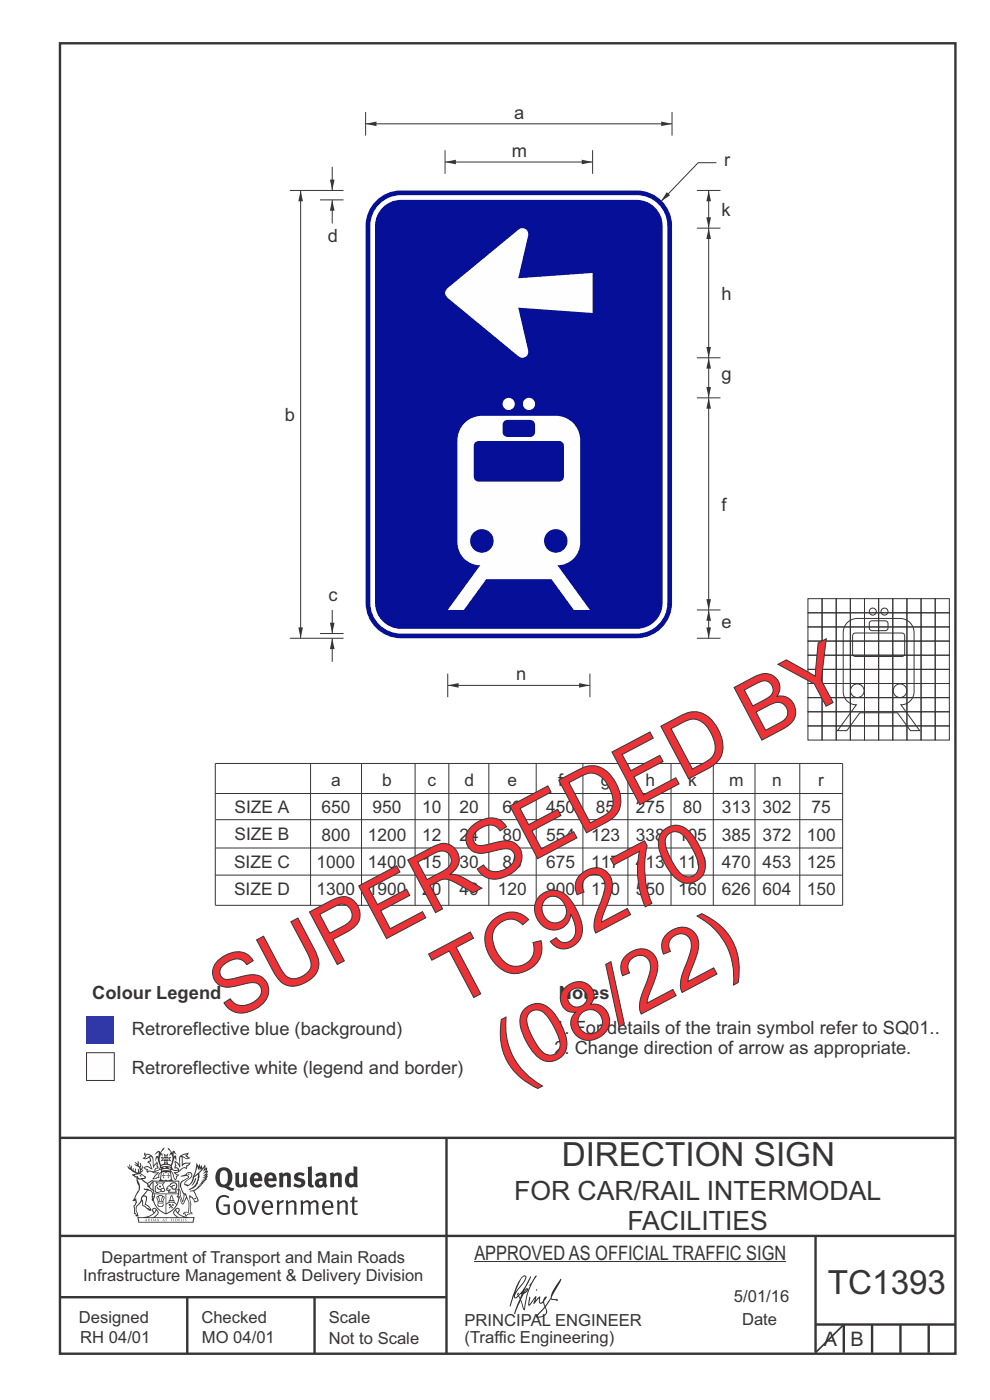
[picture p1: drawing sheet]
<svg xmlns="http://www.w3.org/2000/svg" width="210mm" height="297mm" viewBox="0 0 210 297" stroke-linecap="round" stroke-linejoin="round" font-family="sans-serif">
<g fill="none" stroke="#373435" stroke-width=".51">
<path d="M12.7 9.2h190v278h-190zM12.7 241.4h190M94.7 241.4v45.8M12.7 275.2h82M12.7 262.2h190.1M39.7 275.2v12M66.7 275.2v12M173 262.1v24.9M173 281h29.6M179 281v6M185 281v6M191 281v6"/>
<path d="M197 281v6"/>
</g>
<g fill="#373435">
<path d="M47 248.4a2.55 2.55 0 0 0 0 2.7l.3 .2a.81 .81 0 0 0 1-1v-.5a1.04 1.04 0 0 0-1.1-1.5zM46.3 248.1a1.82 1.82 0 0 1 2.1-.2 1.82 1.82 0 0 1 .9 1.8 2.29 2.29 0 0 1-.8 2l.7 .3h.5l-.2 .6a2.87 2.87 0 0 1-2-.7 2.12 2.12 0 0 1-1.7-3.1z" fill-rule="evenodd"/>
<path d="M49.9 248.9l.8-.2v2a.46 .46 0 0 0 .3 .6 .46 .46 0 0 0 .6-.3v-2.1l.7-.2v2.4l.2 .5-.5 .3-.3-.3a1.02 1.02 0 0 1-1.2 .3 1.02 1.02 0 0 1-.6-1.1z" fill-rule="evenodd"/>
<path d="M54 249.5l-.1 .5h.9a.49 .49 0 0 0-.2-.6 .49 .49 0 0 0-.6 .1zM53.4 249.1a1.34 1.34 0 0 1 1.6-.2 1.34 1.34 0 0 1 .6 1.5v.2h-1.7a.77 .77 0 0 0 .5 .8 .77 .77 0 0 0 .9-.4l.3 .5a1.59 1.59 0 0 1-2 .2 1.59 1.59 0 0 1-.5-2.1z" fill-rule="evenodd"/>
<path d="M57 249.5l-.1 .5h1a.49 .49 0 0 0-.2-.6 .49 .49 0 0 0-.7 .1zM56.4 249.1a1.34 1.34 0 0 1 1.6-.2 1.34 1.34 0 0 1 .7 1.5v.2h-1.8a.77 .77 0 0 0 .5 .8 .77 .77 0 0 0 .9-.4l.4 .5a1.59 1.59 0 0 1-2.1 .2 1.59 1.59 0 0 1-.5-2.1z" fill-rule="evenodd"/>
<path d="M59.2 248.9l.7-.2 .1 .4a.95 .95 0 0 1 1-.3 .95 .95 0 0 1 .7 .8v2.3h-.8v-2.3a.46 .46 0 0 0-.8 .1v2.2h-.8z" fill-rule="evenodd"/>
<path d="M62.6 249.1a1.75 1.75 0 0 1 2-.1l-.2 .5-.6-.2a.43 .43 0 0 0-.6 .3l.4 .3a1.04 1.04 0 0 1 1.2 1.1 1.04 1.04 0 0 1-1.4 1l-1.2-.4 .3-.6 1 .4 .4-.4a.88 .88 0 0 0-1-.5l-.4-.2-.1-.4z" fill-rule="evenodd"/>
<path d="M65.3 247.6l.8-.2 .1 3.8 .3 .2 .1 .4a.88 .88 0 0 1-1 0 .88 .88 0 0 1-.3-1z" fill-rule="evenodd"/>
<path d="M67.8 250.6a.43 .43 0 0 0-.1 .7 .43 .43 0 0 0 .7-.1v-.7zM66.8 249.1a1.7 1.7 0 0 1 2.4 .1v1.9l.3 .4-.4 .5-.5-.4a1.03 1.03 0 0 1-1.7-.1 1.03 1.03 0 0 1 .8-1.5h.7v-.4a.8 .8 0 0 0-1.2 .1z" fill-rule="evenodd"/>
<path d="M70 248.9l.7-.2 .1 .4a.95 .95 0 0 1 1-.3 .95 .95 0 0 1 .7 .8v2.3h-.8v-2.3a.46 .46 0 0 0-.8 .1v2.2h-.8z" fill-rule="evenodd"/>
<path d="M74.3 249.5a1.48 1.48 0 0 0 0 1.7h.5l.2-.1v-1.5l-.3-.2zM75 247.4l.8 .1 .1 4.4h-.7l-.1-.2a1.26 1.26 0 0 1-1.4 0 1.26 1.26 0 0 1-.5-1.3 1.29 1.29 0 0 1 .4-1.4 1.29 1.29 0 0 1 1.4-.1z" fill-rule="evenodd"/>
<path d="M46.4 253.9a1.72 1.72 0 0 1 2.3 0l-.3 .3a1.24 1.24 0 0 0-1.4-.2 1.24 1.24 0 0 0-.6 1.4 1.49 1.49 0 0 0 1.2 1.9l.7-.1v-1.3h-.8l-.1-.4h1.3v1.9a1.93 1.93 0 0 1-2.2 0 1.93 1.93 0 0 1-.7-2.2l.2-.8z" fill-rule="evenodd"/>
<path d="M50.4 255.1a1.65 1.65 0 0 0 .2 2.2 .99 .99 0 0 0 1-1.4 .78 .78 0 0 0-.4-.8 .78 .78 0 0 0-.8 0zM50 254.9a1.33 1.33 0 0 1 1.6-.1 1.33 1.33 0 0 1 .5 1.4 1.31 1.31 0 0 1-1.3 1.6 1.31 1.31 0 0 1-1.2-1.6v-.6z" fill-rule="evenodd"/>
<path d="M52.5 254.7l.4-.1 .9 2.6 .8-2.5h.5l-1.1 3h-.5z" fill-rule="evenodd"/>
<path d="M56.3 255.2l-.2 .7h1.3a.7 .7 0 0 0-.3-.8 .7 .7 0 0 0-.8 .1zM55.9 255a1.22 1.22 0 0 1 1.5-.2 1.22 1.22 0 0 1 .5 1.5h-1.8a.93 .93 0 0 0 .5 1 .93 .93 0 0 0 1.1-.2l.2 .3a1.43 1.43 0 0 1-1.8 .1 1.43 1.43 0 0 1-.6-1.7z" fill-rule="evenodd"/>
<path d="M58.7 254.7l.4-.1 .1 .5 .4-.4 .6-.1-.2 .5a.66 .66 0 0 0-.8 .7v1.9h-.4z" fill-rule="evenodd"/>
<path d="M60.6 254.7l.4-.1 .1 .5a.94 .94 0 0 1 1-.5 .94 .94 0 0 1 .8 .8v2.3h-.5l-.1-2.5a.81 .81 0 0 0-1.2 .3v2.2h-.4z" fill-rule="evenodd"/>
<path d="M63.7 254.7l.5-.1 .1 .5 .4-.3a.78 .78 0 0 1 1.1 .3 .9 .9 0 0 1 1-.5 .9 .9 0 0 1 .8 .8v2.3h-.5l-.1-2.5a.67 .67 0 0 0-1.1 .3v2.2h-.5v-2.4l-.4-.3-.7 .4v2.3h-.5z" fill-rule="evenodd"/>
<path d="M69 255.2l-.1 .7h1.3a.7 .7 0 0 0-.3-.8 .7 .7 0 0 0-.9 .1zM68.7 255a1.22 1.22 0 0 1 1.5-.2 1.22 1.22 0 0 1 .5 1.5h-1.8a.93 .93 0 0 0 .4 1 .93 .93 0 0 0 1.2-.2l.1 .3a1.44 1.44 0 0 1-1.7 .1 1.44 1.44 0 0 1-.6-1.7z" fill-rule="evenodd"/>
<path d="M71.4 254.7l.5-.1 .1 .5a.94 .94 0 0 1 1-.5 .94 .94 0 0 1 .8 .8v2.3h-.5l-.1-2.5a.81 .81 0 0 0-1.2 .3v2.2h-.4z" fill-rule="evenodd"/>
<path d="M74.7 253.9l.5-.1v.9h.7l-.1 .3h-.6v2.2l.1 .2h.5l.1 .3a.75 .75 0 0 1-1.2-.6v-2.1h-.4v-.3h.4z" fill-rule="evenodd"/>
<path d="M30.8 244.9l1.1 .3-.9 .5h-.4l.6-.5zM31.8 245.4h.2a2.44 2.44 0 0 1 .4 1.9l.1 .5 .7-1-.1 .6 .3 .3a.57 .57 0 0 0-.6 .7l-1-.1-.5 .2 .2-.5-.8-.3 .7-.1 .9 .5 .1-.1-.6-1.3-.2-.2h.5zM30.7 244.4l-.1 .5 .2 .4-.6 .4a1.04 1.04 0 0 0 1.4-.1l.2 .6-.3 .1-.2 .4a.94 .94 0 0 1 .8 1.1l-.2-.1a1.16 1.16 0 0 0-1.5-.1l.3 .4 .4 .2 .1 .5 .2 .1 .1-.2a.94 .94 0 0 1 1.1 .2l.8 .1-1.2 1.2a1.13 1.13 0 0 0 1.2-.2l.4-.1-.1-.4 .5-.8a.83 .83 0 0 0-.6 1.1l-.3-.1-.7 .4 1.1-1.4-.5 .1-.5-.1 1.3-.5-.1-.1-.9 .4v-.3l.2-.2 .3 .1 .1-.3-.2-.4v-.6l-.1-.4-.7 1v-.7a1.42 1.42 0 0 0-1.6-1.8z" fill-rule="evenodd"/>
<path d="M38.5 245.2l.5-.2 .7-.1-.6 .3 .8 .5h-.3zM38.3 245.5l.2-.1 .1 2a1.69 1.69 0 0 1 1.6-.6l-.8 .5 .1 .5a1.1 1.1 0 0 0-1.5 .6l-.1-.5-.2-.2h-.5l.3-.4-.3-.7a1.42 1.42 0 0 1 .8 1.1l.2-.1zM37.1 246.2l.1 1-.2 .3 .1 .4h.5l.1 .2a.96 .96 0 0 1-1.1-.1l-.1 .1a1.06 1.06 0 0 0 1.3 .2v.1a.72 .72 0 0 1-1 .2l.3 .5 .6 .2-.4 .2-.1 .6-.2-.3-.4-1.1-.4-.4 .4 .9a1.54 1.54 0 0 0 .7 1.2l.2-.3a.58 .58 0 0 1 .4-.8l.2-.1h-.3l-.5-.3 .9-.5a.93 .93 0 0 1 1.2-.5v.2l.2-.2 .1-.5a.99 .99 0 0 0 .7-.8l-1.3 .1-.3 .2-.1-1.4 .9 .4 .9-.3h-.4l-.5-.4 .4-.7-.6 .2a1.46 1.46 0 0 0-1.4 2.1v.4l-.2-.4z" fill-rule="evenodd"/>
<path d="M35.6 248.9l.2 .1-.1 .3 .4 .1h-.4v.6l-.1-.6h-.3l.3-.1z" fill-rule="evenodd"/>
<path d="M34.6 248.9l.2 .1v.3l.3 .1h-.3l-.1 .6v-.6h-.4l.4-.1z" fill-rule="evenodd"/>
<path d="M34.3 248.8a.57 .57 0 0 1 .9 .2 .57 .57 0 0 1 .9-.2l.2 1.4h-.2a.57 .57 0 0 1-.9 0 .69 .69 0 0 1-1.1 0zM34.2 248.1l-.3 2.1-.2 .4h3l-.2-.4-.3-2.1h-.2v.2l-.8-.1-.8 .1v-.2z" fill-rule="evenodd"/>
<path d="M34.2 252.4a.3 .3 0 0 0 .6 0 .3 .3 0 0 0-.6 0zM33.3 250.9l.3 .3-.3 .4a.79 .79 0 0 0 0 1.3l.8-.2-.1-.3a.55 .55 0 0 1-.7-.6l.1-.1 .2 .3 .3 .2 .8-.2-.4-.7 .4-.4-.7 .2zM33 250.7l1.1 .2 .9-.2-.4 .6 .4 1.2a.56 .56 0 0 1-.8 .3l-.2 .1a.73 .73 0 0 1-.9 .1 .73 .73 0 0 1-.3-1v-.4l.6-.4z" fill-rule="evenodd"/>
<path d="M35.6 251.8l.7-.4a.58 .58 0 0 1 1-.1 .58 .58 0 0 1-.4 .9l-.3-.3a.43 .43 0 0 1 .6-.4 .57 .57 0 0 0-.8 .2l-.2-.1-.3 .1 .4 .2a.55 .55 0 0 0 .9 .4v.5h-1.3l.3-.4-.1-.1-.6 .1 .2-.3-.2-.1zM35.4 251.8l-.1 .2a.39 .39 0 0 0 .2 .6h.3l-.2 .4h1.9l-.1-.8a.86 .86 0 0 0-.1-1.3 .86 .86 0 0 0-1.3 .4z" fill-rule="evenodd"/>
<path d="M36 254.8h.8v.2h-.8zM36.4 253.8l.2 .8h-.4zM36.4 253.5l-.3 .5-.1 .6h-.2v.4l-.7 .4 .2 .1a1.48 1.48 0 0 1 2.1 .2l.2-.1-.6-.5v-.5h-.2l-.1-.6z" fill-rule="evenodd"/>
<path d="M35.8 255.4l.4 .1 .1 .3 .3-.2-.2-.2a.38 .38 0 0 1 .5 .5l-.2-.2-.3 .2 .3 .2-.3 .3-.1-.4-.4 .4-.1-.2 .4-.3-.1-.1-.2 .1z" fill-rule="evenodd"/>
<path d="M34.5 254h.2v.2l-.2 .6h-.2zM33.6 255.3h.9v.2a.55 .55 0 0 1-.8 .4v-.2l-.2-.1zM33.4 254h.2l.2 .8h-.2zM33.6 255l.8-.1 .1 .2h-.8zM33.8 253.7h.5l-.2 1.1h-.1zM33.3 253.8l-.1 .3 .3 1.1a.48 .48 0 0 0-.1 .6 .48 .48 0 0 0 .5 .2h.5a.49 .49 0 0 0 .2-.8l.3-1.1-.1-.3a1.42 1.42 0 0 0-1.5 0z" fill-rule="evenodd"/>
<path d="M33.7 251.5l.4 .1 .1 .3h-.3z" fill-rule="evenodd"/>
<path d="M41.3 250.1l.3-.2-.2 .8-.6 .8h-.2l.5-.7z" fill-rule="evenodd"/>
<path d="M39.7 249l.3-.2 .5 .2a.88 .88 0 0 1-.6 1.1 1.22 1.22 0 0 0-.8 1.3l.5 .2a.72 .72 0 0 0 .9-.4l.5-.8 .2-.6 .8-.6v.2a2.85 2.85 0 0 1-2 2.9l.1 .1a2.13 2.13 0 0 0 1.9-1.5v-.3a2.01 2.01 0 0 0 .3-1.7l1.1-1.3-.4 1 .7-.5-.7 1 .8-.4-.8 .8 .7-.2-.9 .6 .8-.1-.8 .4h.7l-.8 .3 .3 .2h-.4l.2 .3h-.4l.2 .3h-.4l.1 .2h-.1a2.16 2.16 0 0 1-2 1.1l.1 .2 .4-.1a.76 .76 0 0 1 .7 .8l.5 1.2-.6 .2a1.45 1.45 0 0 0-1.1-1.3l.2 1.8-.1 1.8 .4 .3a1.07 1.07 0 0 0-1.2 .4v-.3l-.5-.2a.87 .87 0 0 1 1.1-.1v-.7a4.4 4.4 0 0 0-.6-3.1l-.1-.3h-.2a2.16 2.16 0 0 1-.7-2.2l.3-.4 1.2-.7a.55 .55 0 0 0-.4-.8zM37.8 252.4a.76 .76 0 0 1 .3 1.1l.6 1.6 .4-1.7 .2 .1a.61 .61 0 0 1-.1 .9l-.3 .8-.2 .1-.7-1.6-.3 .1a1.18 1.18 0 0 0 .1-1.4zM41.8 247.5l.2 .7 .3-.5v.6l.4-.5a1.9 1.9 0 0 1-1.2 1.4l-.3 .3zM38.2 249.6l1.4-.2 .2 .2v.3l-.5 .2a1.26 1.26 0 0 0-.9 1.9l.2 .7a1.84 1.84 0 0 1 .1 2.1l-.4-1.4a.96 .96 0 0 0-.4-1.2l-.4 .2a.78 .78 0 0 1 0 1.3l.1 .3h.4l.4 1.1a.38 .38 0 0 0 .2 .4 .38 .38 0 0 0 .4-.1l.6-1.2a2.94 2.94 0 0 1 .4 2.5l-.1 .4h-.8l-.3 .4v.2l.4-.1 .1 .4 .2 .1a1.02 1.02 0 0 1 1.3-.5v-.4l-.3-.1 .1-1.8-.3-1.3h.1a1.14 1.14 0 0 1 .8 1 .63 .63 0 0 0 .8-.2 .63 .63 0 0 0-.2-.9l-.6-1.2 .9-.6 .2-.4h.3l-.1-.2h.4l-.1-.3h.3l-.1-.3 .5-.1-.2-.2 .6-.4v-.2h-.2l.4-.5h-.3l.3-.5-.4 .1 .4-.5v-.3l-.3 .2 .2-.7-.1-.2-.4 .3v-.8l-.6 .8-.2-.8-.2 .5-.3-.7-.1 .6-.5-.8-.1 1.4-.6 1.8a1.81 1.81 0 0 1-1 1.5l-.6-.2a1.75 1.75 0 0 1 1.1-1.2 .75 .75 0 0 0 .1-1.3 .75 .75 0 0 0-1.2 .4z" fill-rule="evenodd"/>
<path d="M41.2 254.1h.3l.2 .2-.4 .1z" fill-rule="evenodd"/>
<path d="M29.4 258.4h11.6l-.1 .8h-11.4zM31.3 258.2l.5-.1a2.48 2.48 0 0 0 1.4-1.3l.3 .5-.5 .6-.5 .3zM32.5 256.6l.3-.2 .2 .1-.3 .7zM37.2 256.8a2.65 2.65 0 0 0 1.8 1.4h-1.1l-.5-.3-.5-.6zM37.4 256.5l.2-.1 .3 .2-.3 .6zM29.2 258.2l.1 1.2h11.8l.2-1.1-.2-.1a4.1 4.1 0 0 1-3.3-.9l.3-.4-.1-.6a1.06 1.06 0 0 0-1.3 1l.2 .4 .6 .5h-4.7l.3-.1a.84 .84 0 0 0 .6-.8 .84 .84 0 0 0-.5-.8l-.3-.2h-.5l-.1 .6 .3 .4a4.2 4.2 0 0 1-3.4 .9z" fill-rule="evenodd"/>
<path d="M31 258.7l.1 .2h-.2zM31 258.5l-.3 .6 .4-.2 .2 .2z" fill-rule="evenodd"/>
<path d="M31.3 258.6h.3v.4a.25 .25 0 0 0 .2-.1 .25 .25 0 0 0-.1-.3h.1a.29 .29 0 0 1 0 .4 .29 .29 0 0 1-.4 0 .29 .29 0 0 1 0-.4z" fill-rule="evenodd"/>
<path d="M32.2 258.6a.22 .22 0 0 1 .3 .2 .22 .22 0 0 1-.3 .2zM32 258.6l.1 .4a.33 .33 0 0 0 .4 0 .33 .33 0 0 0 0-.4 .33 .33 0 0 0-.5 0z" fill-rule="evenodd"/>
<path d="M32.9 258.7l.1 .2h-.2zM32.9 258.5l-.2 .6 .3-.2 .2 .2z" fill-rule="evenodd"/>
<path d="M33.3 258.6h.2l.1 .1 .2-.1-.2 .2 .2 .3-.3-.3-.1 .3h-.1l.2-.3z" fill-rule="evenodd"/>
<path d="M34.7 258.7l.1 .2h-.2zM34.7 258.5l-.3 .6 .4-.2 .2 .2z" fill-rule="evenodd"/>
<path d="M35 258.5h.5l-.2 .1v.5h-.2l.1-.5z" fill-rule="evenodd"/>
<path d="M36.2 258.6l.3-.1-.1 .1v.2h.1h-.1v.3h-.2z" fill-rule="evenodd"/>
<path d="M36.7 258.6h.2v.5h-.2z" fill-rule="evenodd"/>
<path d="M37.3 258.6a.22 .22 0 0 1 .3 .2 .22 .22 0 0 1-.3 .2zM37.1 258.6v.4a.33 .33 0 0 0 .5 0 .33 .33 0 0 0 0-.4 .33 .33 0 0 0-.5 0z" fill-rule="evenodd"/>
<path d="M37.8 258.6l.4-.1-.2 .1v.2h.1h-.1v.2l.2 .1h-.4z" fill-rule="evenodd"/>
<path d="M38.4 258.6h.2l-.1 .4 .2 .1h-.3z" fill-rule="evenodd"/>
<path d="M38.9 258.6h.2v.5h-.2z" fill-rule="evenodd"/>
<path d="M39.3 258.6h.2h-.1l.2 .3-.2 .2-.1-.1v-.1l.2 .1z" fill-rule="evenodd"/>
<path d="M34.2 247.4a1.51 1.51 0 0 1 2 .2 2.67 2.67 0 0 0-2.1 0zM35.7 247.6l.4 .1 .1 .3-.4-.1zM34.6 247.6h.5l.1 .2h-.4zM34 247.8l.3 .2h-.3zM34.9 246.9l.3-.2 .3 .2zM34.9 245.6l.2 .1v.3h-.2zM35 245.1l.2 .2 .2-.2-.1 .3h-.2zM35.1 246.3h.2l.1 .4-.2-.2-.2 .2zM35.3 245.7l.2-.1v.4h-.2zM34.4 245.7h.3l.1 .3-.4 .1 .2-.2zM35.7 245.7h.3l-.2 .2 .2 .2-.4-.1zM32.7 244.9l1-.5-.1 1-.2-.2-.3 .2-.3 1.1 .5-1 .3 .9a1.84 1.84 0 0 1 .2 1.7l.4 .1a2.48 2.48 0 0 1 2.2 0l.2-.2-.2-.7 .7-1.8 .4 .7-.2-1-.2-.1-.2 .3v-.9l.6 .4-.6-.8-.3 .1-.1 .4-.5-.9-.5-.3 .2 .5 .6 .5-.5 .8 .4-.4a2.06 2.06 0 0 1 0 2.3l-.5-.2-.2-.6 .1-.1 .8 .2-.4-.5 .4-.5-.7 .2-.2-.2 .2-.7-.5 .4-.5-.4 .2 .7-.2 .2-.7-.2 .4 .5-.4 .5 .8-.2 .1 .1-.2 .6-.5 .2a2.02 2.02 0 0 1 0-2.2l.3 .5-.1-.7-.3-.1 .8-1.2-.4 .3-.5 .8-.2-.3a.8 .8 0 0 0-.8 .5z" fill-rule="evenodd"/>
<path d="M29.2 250.1l.3 .1a.61 .61 0 0 1 .8 .4l.3 .2a.8 .8 0 0 1 .6 1l.4 .1 .5 .5a1 1 0 0 1 .5 1.1l-.1 .7v-.5h-.1a.96 .96 0 0 0-.8-1.3l-.2-.2h-.7l-.1-.1-.1 .1 .1 .3h.6l-1.2 1.3-.2 1-.4 .6a1.33 1.33 0 0 0-.5 1.8l.2 .5a1.26 1.26 0 0 1-.5-1.5l-.1-.3a1.56 1.56 0 0 0 .4-1.7l-.3 .2 .2-.5a3.2 3.2 0 0 0 .7-3zM30.4 253.9h.4a2.06 2.06 0 0 1-.1 1.6l.7 .5 .4 .4-.6-.1-.8-.6-.1-.9a.51 .51 0 0 1 .1-.9zM28.6 249.3a1.52 1.52 0 0 1 2.1 .5l-1.1 .2-.2-.1-.1-.4h-.5zM27.5 247v.8l-.3-.4h-.1a3.1 3.1 0 0 0 1.9 1.6l-1 .1 .5 .6 .5 .1 .1 1.1a1.84 1.84 0 0 1-.3 2.5l-.4 .9-.3 .4 .2 .1 .4-.1 .1 .4-.2 .5-.3 .2 .1 1.7h.2l.3 .5 .1 .1 .4-.1-.1-.5a1.3 1.3 0 0 1-.1-1.7l.9-1 .1 1.1 .6 .2 .5 .5 .1-.1 .2 .3h.5a1.85 1.85 0 0 0-1.2-1.4l.1-.3a1.39 1.39 0 0 0 0-1.4l-.5-.1 .5-.5a.66 .66 0 0 1 .9-.4 .66 .66 0 0 1 .3 .9l-.1 .4 .2-.1v.2l-.1 .3 .2 .5 .1-.3a2.24 2.24 0 0 0 .1-2.2 .73 .73 0 0 1-.7-.7 .73 .73 0 0 1 .6-.7v-.2a.94 .94 0 0 0-.9 .8 .48 .48 0 0 1-.1-.6 .48 .48 0 0 1 .5-.2l.5-.3a.51 .51 0 0 0-.8 .2l-.5 .2-1-.8h.6l.2-.5-1.2-.7 .5-.5v-.3l-.5 .4 .1-.2a.69 .69 0 0 0 .2-1v.4l-.2 .3v-1.1l-.3-.2 .1 .6-.1 .2-.4-1.3v.7l-.6-.4 .5 .7-.6-.2 .3 .3a1 1 0 0 1 .7 1.4l-.2-.8v.9l-.5-.2v-.8l-.2 .7-.2-.1-.1-.6-.2 .4-.2-.2 .1-.7-.2 .5z" fill-rule="evenodd"/>
<path d="M29.6 249.4l.2-.1 .3 .2z" fill-rule="evenodd"/>
<path d="M32.4 250.5h5.6v2l-.2-.1v-1.7h-5.2v2.5h5.2v-.8l.1 .2-.1 1.1v-.3h-2.5v4a4.1 4.1 0 0 0 2.6-3.6l.1-.1a4 4 0 0 1-2.8 3.9 4.2 4.2 0 0 1-2.8-4.7l.1 1.2 .1-.1a3.8 3.8 0 0 0 2.5 3.4v-4h-2.5l-.2-.9z" fill-rule="evenodd"/>
<circle cx="40" cy="249.1" r=".17"/>
</g>
<path d="M100.6 267.7h66.2" fill="none" stroke="#373435" stroke-width=".21"/>
<g fill="#252726">
<path d="M111.6 273.7l.2-.2-.5 .7zM110.4 274.5l.3 .1-.3 .7-.3-.4zM110.9 270.9l.5-.1a9.3 9.3 0 0 1-2 3.2l-.1 .2 1-2.5zM110.6 271a14.7 14.7 0 0 0-2.2 4.9l-.3 1.2 .1 .1 .8-2.4a.42 .42 0 0 0 .2 .7 .42 .42 0 0 0 .6-.3l.2-.2 .2 .6-1.1 3.1h.2l1.1-2.8 .6 1.9 .2 .2 .2-.5a13.5 13.5 0 0 1 2-6.2l.5-.5-.2-.2-1.6 2.1 .4-.1a14.9 14.9 0 0 0-1.3 5.1l-.4-1.2a1.39 1.39 0 0 1 .2-1.8l.1-.2a.92 .92 0 0 0 .8-1.2 .75 .75 0 0 0-.7 .7l-.2 .2 1.6-3.4h-.1l-.4 .7a10.5 10.5 0 0 1-2.2 3.2l.2-.4a.32 .32 0 0 0-.4 .2 .32 .32 0 0 0 .1 .4l-.5 .4a3.2 3.2 0 0 1 1.1-2.3l.5-.6a2.49 2.49 0 0 0 .7-1.6l-.3-.2z" fill-rule="evenodd"/>
<path d="M115.6 277.5a1.15 1.15 0 0 1 .1 1.3 1.15 1.15 0 0 1-1.2 .5h-.5zM112.3 275.1l-.3 1.7 .3 .2 1.2-1.5-.3 1.1 1.1-1.2a.94 .94 0 0 0 .4 1.2l.5-.3 .3 .9-1.2 1.3a.98 .98 0 0 0-.5 1 1.9 1.9 0 0 0 2.3-1.3l-.1-.3a1.02 1.02 0 0 1 .3-1.4l.5-.9 1.5 .3-.2-.5v.3l-1.1-.2v-.2l2-3.6 .1-.3-.1-.1-1.8 2.7a6.6 6.6 0 0 1-1.5 3l-.2-.2a1.01 1.01 0 0 1 .4-1.4l.1-.2-.3-.2-.3 .5-.2 .5-.5 .4-.2-.4 .1-.9-.2-.1-.8 .9 .2-.9h-.1l-1.4 1.7 .2-1.4v-.1z" fill-rule="evenodd"/>
<path d="M113.7 273.5l.3 .3h-.3z" fill-rule="evenodd"/>
</g>
<path d="M179 281l-6 6" fill="none" stroke="#373435" stroke-width=".35"/>
<path d="M18.4 215.6h5.8v5.9h-5.8z" fill-rule="evenodd" fill="#3e4095"/>
<path d="M18.4 223.3h5.8v5.9h-5.8z" fill-rule="evenodd" fill="#fefefe" stroke="#373435" stroke-width=".21"/>
<g fill="none" stroke="#373435" stroke-width=".21">
<path d="M45.7 179.9h133M45.7 168.3h133M45.7 173.9h133M65.9 162v30.1M76.7 162v30.1M88.1 162v30.1M95.2 162v30.1M103.7 162v30.1M113.7 162v30.1M123.6 162v30.1M133.2 162v30.1M142.3 162v30.1"/>
<path d="M151.3 162v30.1M169.7 162v30.1M178.7 162h-133v30M178.7 162v30.1h-133M45.7 185.6h133"/>
</g>
<path d="M80.8 43a6.5 6.5 0 0 1 4.2-1.6h50.1a6.5 6.5 0 0 1 6.5 6.5v80a6.5 6.5 0 0 1-6.5 6.5h-50.1a6.5 6.5 0 0 1-6.4-6.5v-80a6.5 6.5 0 0 1 2.2-4.9zM81.2 44a5.5 5.5 0 0 1 3.8-1.6h50.1a5.5 5.5 0 0 1 5.5 5.5v80a5.5 5.5 0 0 1-5.5 5.5h-50.1a5.5 5.5 0 0 1-5.4-5.5v-80a5.5 5.5 0 0 1 1.6-3.9zM79.4 43a7.5 7.5 0 0 1 5.6-2.6h50.1a7.5 7.5 0 0 1 7.5 7.5v80a7.5 7.5 0 0 1-7.5 7.5h-50.1a7.5 7.5 0 0 1-7.4-7.5v-80a7.5 7.5 0 0 1 1.8-4.9z" fill-rule="evenodd" fill="#060f98"/>
<path d="M94.9 61.1l15.1-12.4a1.25 1.25 0 0 1 1.5-.1 1.25 1.25 0 0 1 .5 1.3l-2.1 9.1 15.8-1.1v8.5l-15.8-1.1 2.1 9.1a1.25 1.25 0 0 1-.5 1.3 1.25 1.25 0 0 1-1.5-.1l-15.2-12.5a1.21 1.21 0 0 1 .1-2z" fill-rule="evenodd" fill="#fefefe"/>
<path d="M150.3 129.4v6" fill="none" stroke="#373435" stroke-width=".21"/>
<g fill="#373435">
<path d="M150.3 129.4l.5 2.3h-1z"/>
<path d="M149.8 133.1h1l-.5 2.3z"/>
</g>
<path d="M150.3 40.4v8" fill="none" stroke="#373435" stroke-width=".21"/>
<g fill="#373435">
<path d="M150.3 40.4l.5 2.3h-1z"/>
<path d="M149.8 46.1h1l-.5 2.3z"/>
</g>
<path d="M77.6 26.3h65" fill="none" stroke="#373435" stroke-width=".21"/>
<g fill="#373435">
<path d="M77.6 26.3l2.3-.5v1z"/>
<path d="M140.3 25.8l2.3 .5-2.3 .5z"/>
</g>
<path d="M94.4 34.4h31.3" fill="none" stroke="#373435" stroke-width=".21"/>
<g fill="#373435">
<path d="M94.4 34.4l2.3-.5v1z"/>
<path d="M123.4 33.9l2.3 .5-2.3 .5z"/>
</g>
<path d="M150.3 84.4v45" fill="none" stroke="#373435" stroke-width=".21"/>
<g fill="#373435">
<path d="M150.3 84.4l.5 2.3h-1z"/>
<path d="M149.8 127.1h1l-.5 2.3z"/>
</g>
<path d="M150.3 48.4v27.5" fill="none" stroke="#373435" stroke-width=".21"/>
<g fill="#373435">
<path d="M150.3 48.4l.5 2.3h-1z"/>
<path d="M149.8 73.6h1l-.5 2.3z"/>
</g>
<path d="M150.3 75.9v8.5" fill="none" stroke="#373435" stroke-width=".21"/>
<g fill="#373435">
<path d="M150.3 75.9l.5 2.3h-1z"/>
<path d="M149.8 82.1h1l-.5 2.3z"/>
</g>
<path d="M77.6 23.8v5M94.4 31.9v5M125.7 31.9v5M142.6 23.8v5M152 34.5h-3.9l-7.9 8.3M147.8 48.4h5M147.8 75.9h5M147.8 84.4h5M147.8 129.4h5" fill="none" stroke="#373435" stroke-width=".21"/>
<path d="M141.4 40.8l.7 .6-1.9 1.4z" fill="#373435"/>
<path d="M147.8 40.4h5M70.5 129.4v5M147.8 135.4h5" fill="none" stroke="#373435" stroke-width=".21"/>
<path d="M70 132.1h1l-.5 2.3z" fill="#373435"/>
<path d="M70.5 35.4v5" fill="none" stroke="#373435" stroke-width=".21"/>
<path d="M70 38.1h1l-.5 2.3z" fill="#373435"/>
<path d="M70.5 135.4v5" fill="none" stroke="#373435" stroke-width=".21"/>
<path d="M70.5 135.4l.5 2.3h-1z" fill="#373435"/>
<path d="M70.5 42.4v5" fill="none" stroke="#373435" stroke-width=".21"/>
<path d="M70.5 42.4l.5 2.3h-1z" fill="#373435"/>
<path d="M95 145.4h30.1" fill="none" stroke="#373435" stroke-width=".21"/>
<g fill="#373435">
<path d="M95 145.4l2.3-.5v1z"/>
<path d="M122.8 144.9l2.3 .5-2.3 .5z"/>
</g>
<path d="M61.5 40.4h11.4M63.8 40.4v95M67.9 42.4h5M61.5 135.4h11.4M67.9 134.4h5M95 142.9v5M125.1 142.9v5" fill="none" stroke="#373435" stroke-width=".21"/>
<g fill="#373435">
<path d="M63.8 40.4l.5 2.3h-1z"/>
<path d="M63.3 133.1h1l-.5 2.3z"/>
</g>
<g fill="#fefefe">
<path d="M98.6 89.7l-1 1.4-.5 1.7-.1 22.3a4.8 4.8 0 0 0 4.9 4.8l-6.9 9.5h3.4l4.7-6.5h13.9l4.7 6.5h3.4l-6.9-9.5a4.8 4.8 0 0 0 4.9-4.8v-21.7a5.2 5.2 0 0 0-5.2-5.2h-16.3l-1.6 .5zM99.7 114.8a2.5 2.5 0 0 0 5 0 2.5 2.5 0 0 0-5 0zM115.4 114.8a2.5 2.5 0 0 0 5 0 2.5 2.5 0 0 0-5 0zM100.8 93.9l.7-.3h17.4l.6 .5 .1 .5v6.8l-.3 .5-.7 .3-17.3-.1-.5-.2-.3-.8v-6.5zM106.9 89.4l-.3 .7v1.8l.3 .5 .5 .3h5.1l.5-.1 .5-.7v-2.1l-.3-.4-.5-.3h-5.1z" fill-rule="evenodd"/>
<circle cx="107.9" cy="85.7" r="1.29"/>
<circle cx="112.2" cy="85.7" r="1.29"/>
</g>
<path d="M160.1 162v30.1" fill="none" stroke="#373435" stroke-width=".21"/>
<g fill="#fefefe" stroke="#373435" stroke-width=".21">
<path d="M179.7 132.1l-.7 1.2-.1 .9v12.5a2.79 2.79 0 0 0 2.7 2.8l-3.9 5.5h1.9l2.8-3.8h8l2.7 3.8h2l-4-5.5a2.79 2.79 0 0 0 2.8-2.8v-12.5a2.99 2.99 0 0 0-3-3h-9.1l-1.3 .3zM180.4 146.5a1.45 1.45 0 0 0 2.9 0 1.45 1.45 0 0 0-2.9 0zM189.5 146.5a1.45 1.45 0 0 0 2.9 0 1.45 1.45 0 0 0-2.9 0zM181 134.5l.4-.2h10.1l.3 .3 .1 .3v3.9l-.2 .3-.4 .2-10-.1-.3-.1-.1-.4v-3.8zM184.6 131.9l-.2 .4v1l.4 .5h3l.3-.1 .2-.4v-1.2l-.4-.4h-2.9z" fill-rule="evenodd"/>
<circle cx="185.1" cy="129.7" r=".75"/>
<circle cx="187.6" cy="129.7" r=".75"/>
</g>
<g fill="none" stroke="#373435" stroke-width=".21">
<path d="M171.4 127h3v3h-3zM171.4 130h3v3h-3zM171.4 133h3v3h-3zM171.4 136h3v3h-3zM171.4 139h3v3h-3zM174.4 127h3v3h-3zM174.4 130h3v3h-3zM174.4 133h3v3h-3zM174.4 136h3v3h-3zM174.4 139h3v3h-3zM177.4 127h3v3h-3zM177.4 130h3v3h-3z"/>
<path d="M177.4 133h3v3h-3zM177.4 136h3v3h-3zM177.4 139h3v3h-3zM180.4 127h3v3h-3zM180.4 130h3v3h-3zM180.4 133h3v3h-3zM180.4 136h3v3h-3zM180.4 139h3v3h-3zM183.4 127h3v3h-3zM183.4 130h3v3h-3zM183.4 133h3v3h-3zM183.4 136h3v3h-3z"/>
<path d="M183.4 139h3v3h-3zM186.4 127h3v3h-3zM186.4 130h3v3h-3zM186.4 133h3v3h-3zM186.4 136h3v3h-3zM186.4 139h3v3h-3zM189.4 127h3v3h-3zM189.4 130h3v3h-3zM189.4 133h3v3h-3zM189.4 136h3v3h-3zM189.4 139h3v3h-3zM192.4 127h3v3h-3z"/>
<path d="M192.4 130h3v3h-3zM192.4 133h3v3h-3zM192.4 136h3v3h-3zM192.4 139h3v3h-3zM195.4 127h3v3h-3zM195.4 130h3v3h-3zM195.4 133h3v3h-3zM195.4 136h3v3h-3zM195.4 139h3v3h-3zM198.4 127h3v3h-3zM198.4 130h3v3h-3zM198.4 133h3v3h-3z"/>
<path d="M198.4 136h3v3h-3zM198.4 139h3v3h-3zM171.4 142h3v3h-3zM171.4 145h3v3h-3zM171.4 148h3v3h-3zM171.4 151h3v3h-3zM171.4 154h3v3h-3zM174.4 142h3v3h-3zM174.4 145h3v3h-3zM174.4 148h3v3h-3zM174.4 151h3v3h-3zM174.4 154h3v3h-3z"/>
<path d="M177.4 142h3v3h-3zM177.4 145h3v3h-3zM177.4 148h3v3h-3zM177.4 151h3v3h-3zM177.4 154h3v3h-3zM180.4 142h3v3h-3zM180.4 145h3v3h-3zM180.4 148h3v3h-3zM180.4 151h3v3h-3zM180.4 154h3v3h-3zM183.4 142h3v3h-3zM183.4 145h3v3h-3z"/>
<path d="M183.4 148h3v3h-3zM183.4 151h3v3h-3zM183.4 154h3v3h-3zM186.4 142h3v3h-3zM186.4 145h3v3h-3zM186.4 148h3v3h-3zM186.4 151h3v3h-3zM186.4 154h3v3h-3zM189.4 142h3v3h-3zM189.4 145h3v3h-3zM189.4 148h3v3h-3zM189.4 151h3v3h-3z"/>
<path d="M189.4 154h3v3h-3zM192.4 142h3v3h-3zM192.4 145h3v3h-3zM192.4 148h3v3h-3zM192.4 151h3v3h-3zM192.4 154h3v3h-3zM195.4 142h3v3h-3zM195.4 145h3v3h-3zM195.4 148h3v3h-3zM195.4 151h3v3h-3zM195.4 154h3v3h-3zM198.4 142h3v3h-3z"/>
<path d="M198.4 145h3v3h-3zM198.4 148h3v3h-3zM198.4 151h3v3h-3zM198.4 154h3v3h-3z"/>
</g>
<g font-size="17.6" fill="#ed3237">
<text x="96.5" y="213.7" transform="rotate(-28 96.5 213.7)">TC9270</text>
<text x="48.7" y="216.7" transform="rotate(-28 48.7 216.7)">SUPERSEDED BY</text>
<text x="108.7" y="229.6" transform="rotate(-28 108.7 229.6)">(08/22)</text>
</g>
<g font-size="7.1" fill="#373435">
<text x="119.1" y="247.4">DIRECTION SIGN</text>
<text x="175.6" y="274.5">TC1393</text>
</g>
<g font-size="5.6" fill="#373435">
<text x="109.1" y="254.6">FOR CAR/RAIL INTERMODAL</text>
<text x="133.1" y="260.9">FACILITIES</text>
</g>
<g font-size="4.2" fill="#373435">
<text x="100.6" y="267.2">APPROVED AS OFFICIAL TRAFFIC SIGN</text>
<text x="174.7" y="285.6">A</text>
<text x="180.4" y="285.6">B</text>
</g>
<g font-size="3.9" fill="#373435">
<text x="109.1" y="25.1">a</text>
<text x="108.5" y="33.3">m</text>
<text x="153.6" y="35.1">r</text>
<text x="153" y="45.9">k</text>
<text x="69.5" y="51.4">d</text>
<text x="153" y="63.6">h</text>
<text x="153" y="80.6">g</text>
<text x="60.4" y="89.2">b</text>
<text x="153" y="108.4">f</text>
<text x="69.7" y="127.4">c</text>
<text x="153" y="133.3">e</text>
<text x="109.5" y="144.3">n</text>
<text x="19.6" y="212">Colour Legend</text>
<text x="118.5" y="211.9">Notes</text>
<text x="28" y="219.6">Retroreflective blue (background)</text>
<text x="117.6" y="219.3">1. For details of the train symbol refer to SQ01..</text>
<text x="28" y="227.8">Retroreflective white (legend and border)</text>
<text x="117.6" y="223.7">2. Change direction of arrow as appropriate.</text>
</g>
<g font-size="3.7" fill="#373435">
<text x="70.2" y="166.8">a</text>
<text x="81.1" y="166.8">b</text>
<text x="90.7" y="166.8">c</text>
<text x="98.5" y="166.8">d</text>
<text x="107.6" y="166.8">e</text>
<text x="118.4" y="166.7">f</text>
<text x="127.4" y="166.8">g</text>
<text x="136.9" y="166.8">h</text>
<text x="146" y="166.8">k</text>
<text x="154.7" y="166.8">m</text>
<text x="163.8" y="166.8">n</text>
<text x="173.6" y="166.8">r</text>
<text x="49.8" y="172.5">SIZE A</text>
<text x="68.2" y="172.6">650</text>
<text x="79" y="172.6">950</text>
<text x="89.6" y="172.6">10</text>
<text x="97.5" y="172.6">20</text>
<text x="106.6" y="172.6">60</text>
<text x="115.9" y="172.5">450</text>
<text x="126.4" y="172.6">85</text>
<text x="134.9" y="172.6">275</text>
<text x="144.8" y="172.6">80</text>
<text x="153.1" y="172.6">313</text>
<text x="161.7" y="172.6">302</text>
<text x="172.1" y="172.6">75</text>
<text x="49.8" y="178.3">SIZE B</text>
<text x="68.2" y="178.4">800</text>
<text x="78" y="178.4">1200</text>
<text x="89.6" y="178.4">12</text>
<text x="97.5" y="178.4">24</text>
<text x="106.6" y="178.4">80</text>
<text x="115.9" y="178.3">554</text>
<text x="125.4" y="178.4">123</text>
<text x="134.9" y="178.4">338</text>
<text x="143.8" y="178.4">105</text>
<text x="153.1" y="178.4">385</text>
<text x="161.7" y="178.4">372</text>
<text x="171.1" y="178.4">100</text>
<text x="49.7" y="184.1">SIZE C</text>
<text x="67.1" y="184.2">1000</text>
<text x="78" y="184.2">1400</text>
<text x="89.6" y="184.2">15</text>
<text x="97.5" y="184.2">30</text>
<text x="106.6" y="184.2">85</text>
<text x="115.9" y="184.1">675</text>
<text x="125.4" y="184.2">117</text>
<text x="134.9" y="184.2">413</text>
<text x="144" y="184.2">110</text>
<text x="153.1" y="184.2">470</text>
<text x="161.7" y="184.2">453</text>
<text x="171.1" y="184.2">125</text>
<text x="49.7" y="189.9">SIZE D</text>
<text x="67.1" y="190">1300</text>
<text x="78" y="190">1900</text>
<text x="89.6" y="190">20</text>
<text x="97.5" y="190">40</text>
<text x="105.6" y="190">120</text>
<text x="115.9" y="189.9">900</text>
<text x="125.4" y="190">170</text>
<text x="134.9" y="190">550</text>
<text x="143.8" y="190">160</text>
<text x="153.1" y="190">626</text>
<text x="161.7" y="190">604</text>
<text x="171.1" y="190">150</text>
</g>
<g font-size="3.5" fill="#373435">
<text x="21.6" y="267.9">Department of Transport and Main Roads</text>
<text x="17.7" y="271.8">Infrastructure Management &amp; Delivery Division</text>
<text x="16.7" y="280.6">Designed</text>
<text x="42.7" y="280.6">Checked</text>
<text x="69.7" y="280.6">Scale</text>
<text x="98.5" y="281.3">PRINCIPAL ENGINEER</text>
<text x="155.7" y="276.2">5/01/16</text>
<text x="157.4" y="281.2">Date</text>
<text x="17" y="284.8">RH 04/01</text>
<text x="42.8" y="284.8">MO 04/01</text>
<text x="69.7" y="285.2">Not to Scale</text>
<text x="98.5" y="284.8">(Traffic Engineering)</text>
</g>
</svg>
